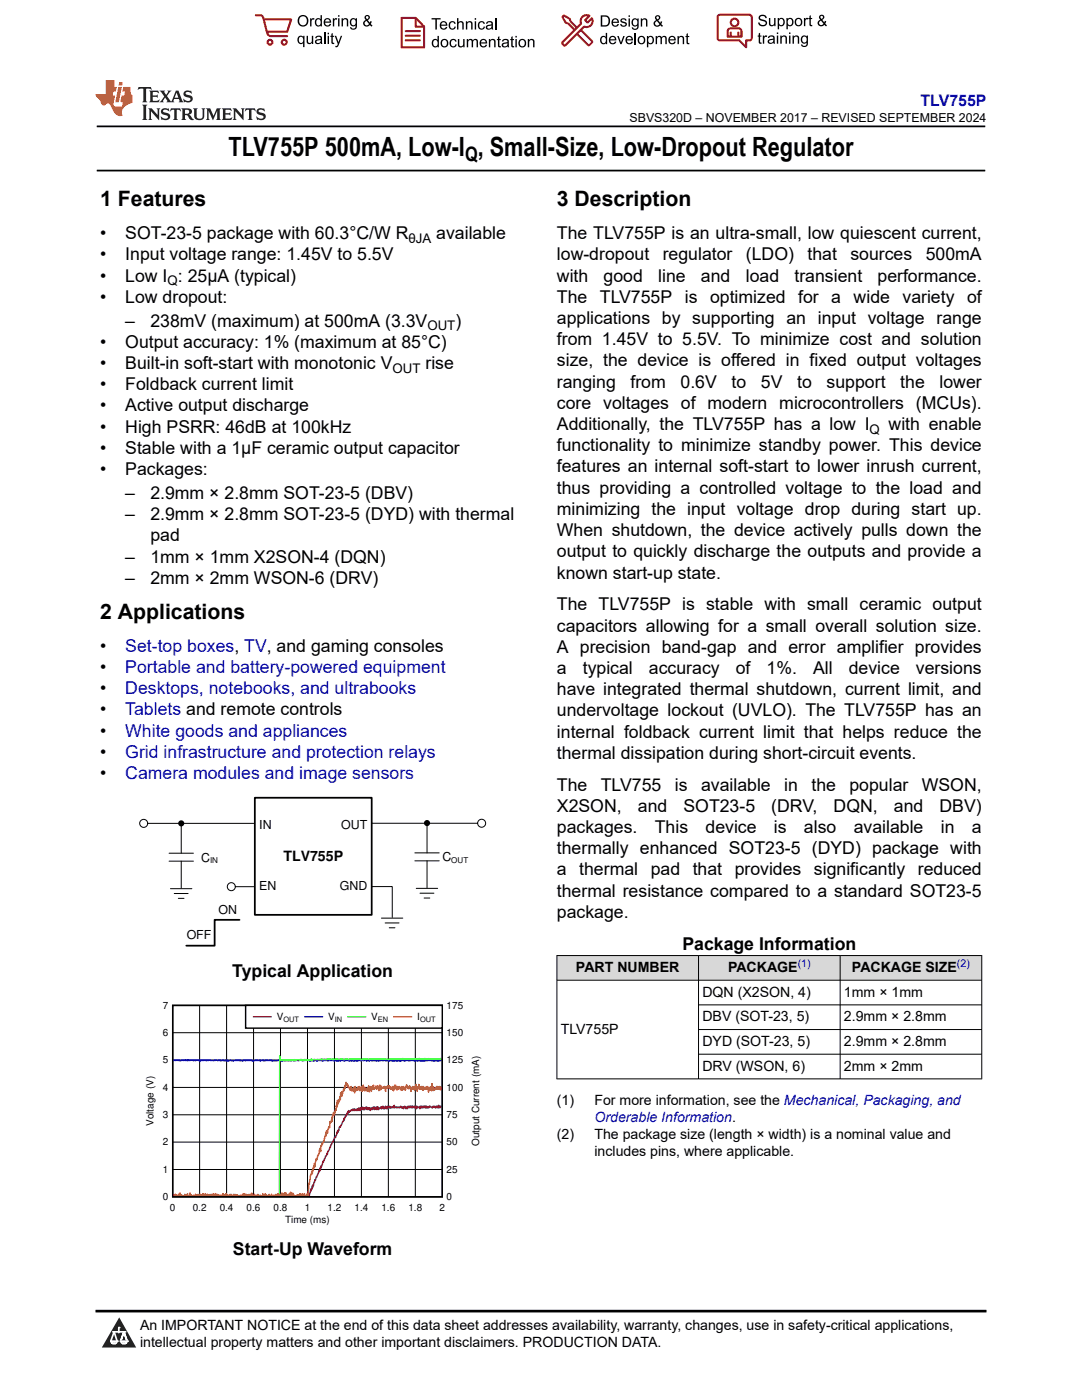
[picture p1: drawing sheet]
<svg xmlns="http://www.w3.org/2000/svg" width="216mm" height="279mm" viewBox="0 0 216 279" stroke-linecap="round" stroke-linejoin="round" font-family="sans-serif">
<path d="M19.3 25.2h177.3M19.3 34h177.3" fill="none" stroke="#000" stroke-width=".35"/>
<path d="M50.8 159.2h23.4v23.4h-23.4z" fill-rule="evenodd" fill="#fff"/>
<path d="M50.8 159.2h23.4v23.4h-23.4zM47.8 183.6h-5v5.1h-5.6" fill="none" stroke="#000" stroke-width=".35"/>
<g fill="none" stroke="#000" stroke-width=".2">
<path d="M29.5 164.3h21.1M33.7 170.3h4.9M33.7 171.9h4.9M34 177.4h4.3M34.8 178.3h2.7M35.6 179.3h1.1M36.2 164.3v6M36.2 171.9v5.3M47 177h3.6M74.1 176.9h4.2v6.2M74.1 164.3h21.2M82.8 170.2h4.8"/>
<path d="M82.8 171.8h4.8M83.1 177.3h4.2M83.8 178.3h2.8M84.6 179.2h1.2M85.2 164.3v5.9M85.2 171.8v5.4M76.1 183.2h4.3M76.9 184.2h2.7M77.7 185.2h1.1"/>
<circle cx="28.7" cy="164.3" r=".8"/>
<circle cx="46.2" cy="177" r=".8"/>
<circle cx="96.1" cy="164.3" r=".8"/>
</g>
<g fill="#000">
<circle cx="36.2" cy="164.3" r=".61"/>
<circle cx="85.2" cy="164.3" r=".61"/>
</g>
<path d="M28.8 199.8h67.3v44.7h-67.3z" fill-rule="evenodd" fill="#fff"/>
<path d="M34.5 200.6h53.8v38.3h-53.8z" fill="none" stroke="#000" stroke-width=".29"/>
<g fill="none" stroke="#000" stroke-width=".2">
<path d="M34.5 217h53.8M34.5 211.6h53.8M34.5 206.1h53.8M39.8 200.6v38.3M45.2 200.6v38.3M50.6 200.6v38.3M56 200.6v38.3M61.4 200.6v38.3M66.7 200.6v38.3M72.1 200.6v38.3M77.5 200.6v38.3M82.9 200.6v38.3"/>
<path d="M34.5 233.4h53.8M34.5 227.9h53.8M34.5 222.5h53.8"/>
</g>
<path d="M40.2 238.7v-.1l.1 .1M42.3 238.7l.1-.1v.1M45.4 238.7v-.1v.1M47.2 238.7v-.1v.1M48.6 238.7v-.1v.1M50.8 238.7l.1-.1v.1M51.6 238.7l.1-.1v.1M52 238.7v-.1v.1M54.1 238.7v-.1v.1M88.1 220.8l-.1 .1-.1-.1-.1 .3-.3-.5v.5l-.1-.3-.1 .3-.1-.3v.1l-.1-.1-.1 .3v-.2l-.1 .2-.2-.3v.1l-.3-.1-.2 .3-.4-.3-.1 .1v-.1l-.1 .3-.1-.2-.3 .2-.1-.3-.1 .3v-.3l-.1 .3-.2-.3-.1 .3-.1-.3-.2 .3-.1-.3-.1 .3v-.3l-.2 .3-.1-.3v.5l-.1-.4-.1 .2v-.2l-.4 .2v-.3l-.1 .5-.1-.5v.3l-.1-.2-.1 .2v-.3l-.1 .3-.3-.3-.1 .3v-.3l-.2 .3v-.3l-.1 .1-.1-.1-.1 .3-.1-.3-.2 .3-.1-.3-.1 .5-.1-.4h-.2v.4l-.2-.5-.1 .3-.1-.2-.1 .4-.1-.4v.2l-.1-.2-.1 .2-.1-.2v.2l-.1-.3-.2 .3-.2-.2-.2 .2-.1-.2h-.1l-.1 .2-.1-.2h-.2v.2l-.1-.5-.1 .5-.1-.3-.3 .3v-.2l-.2 .2-.1-.2-.1 .2v-.3l-.2 .3-.2-.3-.1 .5-.1-.4-.1 .4-.1-.5-.2 .5-.1-.4v.4l-.2-.4v.4l-.1-.5v.1h-.2v.4l-.1-.4-.1 .4v-.4l-.1 .2h-.3v.4l-.2-.6v.6l-.1-.6-.1 .4-.1-.4v.6l-.1-.4-.1 .2-.1-.4-.1 .6-.1-.6v.4l-.1-.4-.2 .6-.1-.4-.2 .4-.1-.2v.3l-.1-.5-.1 .4v-.4l-.1 .2-.1-.2v.4l-.1-.4-.2 .4v-.6l-.1 .4-.1-.4-.2 .6-.1-.4v.4l-.2-.4v.4l-.1-.6-.1 .6-.1-.4v.4l-.2-.4v.5l-.1-.5-.1 .5-.2-.5-.1 .5-.1-.3v.3l-.1-.3-.2 .3v-.1l-.1 .1-.1-.1-.1 .1v-.3l-.1 .3v-.1l-.1 .1-.2-.3v.3l-.1-.1v.1l-.2-.1-.4 .5-.1-.4-.1 .6-.1-.4-.1 .5-.1-.1-.2 .6-.1-.1-.2 .8-.1-.3v.5l-.3 .2-.4 1v-.1l-.2 .1-.1 .7-.1-.1-.1 .5v-.4l-.5 1.4-.1-.1-.3 1-.5 .5-.1 .6-.5 .8-.1 .6-.1-.2-.1 .5h-.1l-.8 2.1-.1-.2-.1 .6-.1-.2-.1 .7v-.4l-.6 1.6h-.1l-.2 .7v-.2l-.1 .5h-.2l-.2 1.1-.1-.4-.2 1.1-.1-.4-.1 .7-.2 .6v-.4l-.1 .5" fill="none" stroke="#7f007f" stroke-width=".29"/>
<path d="M88.1 211.6h-.7l-.1 .2-.3-.2-.4 .1-1.1-.1-1.3 .1h-.5l-.2-.2-.2 .2-.2-.1-.4 .1-.3-.1-.8 .1-.2-.1-.6 .1-.4-.2-.4 .2-.6-.1-.7 .1v.1l-.2-.2-.2 .2-.1-.2-.6 .1-.2-.1-.4 .1-.9-.1-.5 .1-1.4-.1h-.4l-.1 .1-.4-.1-.1 .1-.7-.1-.6 .1-.2-.1-.5 .1-.4-.1-.9 .1-.1-.1-.3 .1-.2-.1-1.4 .2-.5-.2v.1l-.4-.1-.4 .1-.4-.1-1.5 .1-.1-.1-.2 .2-.2-.2h-.6l-.3 .1-1.1-.1-.3 .1-.8-.1-.6 .1-.4-.1-.3 .1-.1-.2-.2 .2-.4-.1-.1 .1-.1-.2-.2 .2-.3-.1-2.3 .1-.5-.1-1.2 .1-.1-.1-.2 .1-.1-.1-1.3 .1-.1-.1-.7 .1v-.1l-.1 .1-.1-.1h-1.2v.1l-1.4-.1v.1l-.5-.1-.2 .1-1.3-.1-.6 .1-.5-.1-.5 .1v-.1l-.1 .1v-.1l-1.4 .1-.2-.1-2.6 .1-.3-.1-.3 .1-.4-.1-.2 .1-.1-.1h-.5l-.8 .1-.6-.1-.3 .1-.1-.1-.1 .1-.1-.2v.2l-.4-.2-.1 .2-.1-.2-1 .2-.2-.2-.1 .2-.2-.2-.7 .2" fill="none" stroke="#00f" stroke-width=".29"/>
<path d="M88.1 211.3l-.2-.1-.2 .2-.5-.1-.1 .1-.5-.1-.1 .2-.1-.2-.4 .1-.5-.1-.6 .1-.1-.2-.8 .2-.3-.2-.2 .2-.1-.1-.3 .1-.7-.1-.9 .1-.1-.1-.1 .1-.3-.1-.2 .1-.4-.2-.1 .2-.5 .1v-.2l-.6 .1-.3-.1-.8 .2-.1-.1h-1.6l-.1-.1-.4 .2v-.2l-.2 .2-.2-.2-.1 .1-1.2-.1-.5 .2-.6-.1-.2 .1-.3-.2-.1 .2-.2-.1v.1l-.5-.1h-.7v-.1l-.5 .2-.2-.2-.2 .1-.3-.1-.3 .2-.5-.2-.5 .2-.3-.1h-1.7l-.1 .1-.6-.1v.1l-.6-.1-.1 .1-.9-.1-.2 .1-.1-.1-1.6 .1-.2-.1-.2 .2-.8-.1v.1l-.1-.2-.2 .2-.1-.2-.3 .2h-.4v-.2l-.1 .2-.1-.1-.9 .1-.2-.1-.6 .2-.1-.2-.2 .1-.2-.1-1 .1-.7-.1-.2-.8v28" fill="none" stroke="#01ff00" stroke-width=".29"/>
<g fill="none" stroke="#ff6500" stroke-width=".29">
<path d="M88.1 217.2v.2l-.1-.4-.1 .5-.1-.7-.1 .5-.1-.5-.1 .6v-.1l-.1 .1-.1-.6-.1 .5-.1-.5v.6l-.2-.3-.2 .4-.1-.2v.2l-.1-.5-.1 .7-.2-1.4-.1 1.4-.1-.9-.2 .7-.1-.4v.4l-.1-.5-.1 1-.1-1-.1 .3-.1-.5-.1 .6v-.3l-.2 .2v-.3l-.1 .4-.1-.3-.1 .3-.1-.3v.4l-.1-.7-.1 .7-.1-.7-.1 .3v-.3l-.1 .6-.1-.3-.1 .2-.1-.3v.4l-.1-1-.1 .9-.1-.5-.2 1-.2-1.4v.9l-.1-.3-.2 .5-.1-.7-.1 .6-.1-.3v.3l-.1-.6-.1 .6-.1-.3-.1 .7-.3-1.1-.2 .6v-.5l-.1 .5-.2-.7v.4l-.1-.4-.2 .9-.2-.2v.1l-.1-.3v.3l-.1-.6-.2 .7-.1-.7-.1 .7-.1-.5-.1 .5-.2-.7-.3 .6v-.6l-.2 .7-.3-.9-.1 .7v-.7l-.3 1.1v-.9l-.2 .7v-.7l-.1 .5-.1-.2v.3l-.1-.3v.3l-.2-.6-.1 .5v-.6l-.1 .3-.2-.3-.1 .4-.1-.3-.1 .5-.1-.3v.8l-.2-1-.1 .5v-.5l-.1 .3-.3-.1-.1 .3-.2-.6-.1 .8-.1-.9-.1 .2v-.1l-.1 1-.3-1v.6l-.1-.5-.1 .6-.1-.7-.1 .4v-.1l-.3 .4-.1-.8v.7l-.1-.6-.1 .7v-.6l-.2 1-.2-1-.1 .2-.1 1-.1-1.3-.1 .7-.1-.3-.2 .7v-.4l-.1 .1-.1-.2-.1 .4-.1-.6-.1 .6v-.7l-.2 .4v-.8l-.1 .9v-.7l-.2 1v-1l-.2 .6-.2-.1v.4l-.1-.9-.1 .6-.1-.3-.1 .4v-.5l-.1 .4-.1 .1-.1-.2-.2 .4v-.9l-.1 1.3-.1-1.1-.1 .8v-.5l-.1 .2-.1-.2-.1 .4-.1-.4v.4l-.1-.9-.2 .7-.2-.5-.2 .1v-.5l-.1 .2-.4-.8-.2 1.3-.1-.3v.7l-.1-.4-.3 .9v-.4l-.1 1-.1-.7v.7l-.1-.7-.1 1.4-.1-.6-.1 1-.2-.4-.1 1-.1-.9-.2 2-.2-.3-.1 1-.1-.3-.1 .6v-.6l-.2 1.1-.1-.3v1l-.1-.5-.3 .8v-.3l-.1 1.3-.1-.3-.4 1.4-.1-.6-.1 .9v-.6l-.1 .9v-.3l-.4 1.4v-.3l-.2 .7-.1-.1-.1 .5-.1-.1-.1 1.2-.1-.7-.1 .7v-.4l-.1 .9-.2 .4-.1-.2-.2 1-.1-.3v.2l-.3 1.5v-.7l-.4 1.5v-.2l-.1 .8v-.6l-.4 .9-.2 1.8-.1-.3-.2 2.6-.1-.5-.2 .5M34.6 238.6l.1-.2v.2h.2l.1-.2 .2 .3M35.3 238.7h.1M35.4 238.7h.1M35.5 238.7v-.2l.1 .2M35.6 238.7v-.3l.1 .3M35.9 238.7l.1-.6v.5l.1-.1 .1 .1 .1-.1v.2M36.4 238.7h.1M36.7 238.7l.2-.3v.3M37 238.7h.1M37.2 238.7l.1-.2v.2M37.4 238.7v-.5l.1 .5"/>
<path d="M37.5 238.7h.1M37.8 238.7l.1-.6v.6l.2-.2 .3 .2M38.4 238.7h.1M38.5 238.7h.1M38.6 238.7l.1-.2v.2M38.7 238.7h.1M38.9 238.7l.1-.3 .2 .3M39.3 238.7l.1-.2v.2M39.5 238.7v-.3v.3M39.6 238.7v-.2l.1 .2M39.8 238.7v-.3v.3M39.9 238.7h.1"/>
<path d="M40 238.7l.1-.3v.3M40.1 238.7l.1-.2v.2M40.3 238.7l.2-.5 .2 .5M40.7 238.7l.1-.3v.3M40.9 238.7l.1-.5 .1 .5M41.1 238.7v-.2l.1 .2M41.3 238.7v-.3l.1 .3 .1-.3 .1 .3M41.6 238.7l.1-.2v.2M41.8 238.7l.1-.3 .1 .3M42.1 238.7l.2-.3v.3M42.4 238.7l.2-.5v.4l.1-.2 .1 .3 .3-.5v.5M43.4 238.7v-.3l.1 .3"/>
<path d="M43.6 238.7v-.2v.2M43.9 238.7v-.2v.2M43.9 238.7l.2-.2 .1 .2M44.3 238.7l.2-.5 .3 .5M44.8 238.7v-.2l.1 .2M44.9 238.7l.1-.3v.3l.1-.5 .2 .5M45.3 238.7h.1M45.5 238.7v-.2l.1 .2M45.7 238.7l.1-.2 .1 .1v-.2l.1 .2 .1-.2 .1 .3M46.3 238.7h.1M46.5 238.7l.1-.3 .1 .2 .2-.2v.3l.2-.2v.2M47.2 238.7l.1-.2v.1l.1-.1 .1 .2"/>
<path d="M47.7 238.7h.2M47.9 238.7l.1-.2 .1 .2M48.2 238.7l.1-.2 .2 .2M48.5 238.7l.1-.5v.5M48.7 238.7v-.5v.5M48.9 238.7v-.3l.1 .2 .1-.2 .1 .2 .2-.1v.2M49.5 238.7v-.2l.1 .2M49.6 238.7l.1-.3 .1 .3M49.8 238.7h.1M49.9 238.7l.1-.3v.3M50.1 238.7l.1-.6 .1 .6M50.4 238.7v-.2l.2 .2"/>
<path d="M50.6 238.7h.1M50.8 238.7v-.3v.3M50.9 238.7h.1M51.2 238.7l.1-.2v.2M51.4 238.7l.1-.3v.3M51.6 238.7h.2M51.9 238.7v-.2l.1 .2M52.1 238.7h.1M52.3 238.7h.1M52.4 238.7v-.5l.1 .5M52.7 238.7h.1M52.9 238.7v-.5l.2 .5"/>
<path d="M53.2 238.7v-.2v.2M53.4 238.7h.1M53.6 238.7h.1M53.7 238.7v-.3l.1 .3M53.9 238.7v-.2l.1 .2M54.1 238.7l.1-.3v.3M54.3 238.7h.1M54.5 238.7v-.2l.1 .2M54.6 238.7l.1-.2v.2M54.9 238.7h.1M55 238.7l.1-.3v.3M55.3 238.7h.1"/>
<path d="M55.5 238.7v-.5l.1 .5M55.7 238.7l.1-.3 .1 .1v-.1l.1 .2 .1-.2 .1 .1v-.4l.1 .5 .1-.4 .1 .4 .3-.5 .1 .5 .1-.5v.6M57.1 238.7v-.6l.1 .6M57.3 238.7h.1M57.4 238.7l.1-.3 .1 .3M57.7 238.7l.2-.6 .1 .6v-.8l.2 .8M58.4 238.7v-.6l.1 .6M58.5 238.7l.1-.3v.2l.2 .1M58.9 238.7h.1M59.1 238.7h.1M59.2 238.7l.1-.2 .1 .1v-.1v.2M59.5 238.7v-.2l.1 .2"/>
<path d="M59.6 238.7l.1-.2 .1 .1v-.4l.1 .5M60 238.7l.3-.5 .1 .5M60.6 238.7l.1-.5 .2 .5M61 238.7h.1"/>
</g>
<path d="M49 200.6h39.2v4.6h-39.2z" fill-rule="evenodd" fill="#fff"/>
<path d="M49 200.6h39.3v4.6h-39.3z" fill="none" stroke="#000" stroke-width=".29"/>
<path d="M50.6 202.9h3.5" fill="none" stroke="#7f007f" stroke-width=".29"/>
<path d="M60.8 202.9h3.5" fill="none" stroke="#00f" stroke-width=".29"/>
<path d="M69.4 202.9h3.5" fill="none" stroke="#01ff00" stroke-width=".29"/>
<path d="M78.6 202.9h3.5" fill="none" stroke="#ff6500" stroke-width=".29"/>
<g fill="#d8d8d8">
<path d="M111.1 190.7h84.8v4.9h-84.8z" fill-rule="evenodd"/>
<path d="M111.2 190.8h28.1v4.8h-28.1z" fill-rule="evenodd"/>
<path d="M139.4 190.8h28.2v4.8h-28.2z" fill-rule="evenodd"/>
<path d="M167.7 190.8h28.1v4.8h-28.1z" fill-rule="evenodd"/>
</g>
<path d="M111.1 190.7h84.9M111.1 195.6h84.9M111.1 190.6v24.8M139.4 190.6v24.8M167.6 190.6v24.8M195.9 190.6v24.8M111.1 215.3h84.9M139.4 200.5h56.6M139.4 205.5h56.6M139.4 210.4h56.6" fill="none" stroke="#000" stroke-width=".2"/>
<path d="M0 0h215.9v23.8h-215.9z" fill-rule="evenodd" fill="#fff"/>
<path d="M27.7 17.4l-.2 .6 .5-.3h.6v.2v2.1l-.2 .4h1l-.2-.4v-2.1v-.2h.5l.5 .3-.1-.6zM29.8 18.1l.2 .4v1.5l-.2 .4h1.9l.1-.6a1.08 1.08 0 0 1-1.3 .2v-.7h.6l.4 .2v-.6l-.4 .2h-.6v-.6l.2-.1a1 1 0 0 1 1 .2l-.1-.5zM31.8 18.1l1 1.1-1 1.2h.9l-.2-.2 .4-.7 .5 .7-.2 .2h1.6l-.2-.2 .1-.4h1l.1 .4-.1 .2h.9l-.2-.3-.8-2h-.5l-1 2.2-.8-1.1 .9-1.1h-.8l.2 .2-.5 .7-.3-.7 .1-.2zM35.2 18.5l.4 1h-.8zM36.8 18.2a.65 .65 0 0 0-.2 .8 .65 .65 0 0 0 .6 .4l.7 .2 .1 .2a.79 .79 0 0 1-.7 .4 .79 .79 0 0 1-.7-.5l.1 .7 .2-.1a.93 .93 0 0 0 1.1 .1 .93 .93 0 0 0 .4-1 1.46 1.46 0 0 0-1.2-.6l-.1-.3a1.09 1.09 0 0 1 1.2 .2l-.2-.6-.1 .1-.6-.2zM28.4 20.9l.2 .4v2.3l-.2 .3h1l-.2-.3v-2.3l.2-.4zM29.6 21.6l.2 .4v1.6l-.2 .3h.8l-.3-.3v-1.4l1.7 1.8v-2l.2-.4h-.8l.2 .2 .1 1.1-1.2-1.3zM32.3 21.8a.65 .65 0 0 0-.2 .7 .65 .65 0 0 0 .7 .4l.6 .2 .1 .2a.79 .79 0 0 1-.7 .4 .79 .79 0 0 1-.7-.5l.1 .7 .2-.1a.93 .93 0 0 0 1.1 .1 .93 .93 0 0 0 .4-.9 1.46 1.46 0 0 0-1.2-.6l-.1-.4a1.09 1.09 0 0 1 1.2 .2l-.2-.6-.1 .1-.6-.1zM34.1 21.6l-.1 .7a.63 .63 0 0 1 .7-.4l.1 1.7-.3 .3h1l-.2-.3v-1.7a.66 .66 0 0 1 .8 .4l-.1-.7zM36.2 21.6l.2 .4v1.6l-.2 .3h.9l-.2-.2v-.7h.5l.1 .2a.79 .79 0 0 0 1.2 .6l-1-.9a.61 .61 0 0 0 .6-.6 .61 .61 0 0 0-.5-.6zM36.9 21.9h.2a.47 .47 0 0 1 .5 .1 .47 .47 0 0 1 .1 .5l-.2 .2h-.6zM38.5 21.6l.2 .2a2.27 2.27 0 0 0 .4 2 1.04 1.04 0 0 0 1.7-.7v-1.3l.2-.2h-.8l.2 .4v1.1a.6 .6 0 0 1-.6 .6 .6 .6 0 0 1-.6-.6v-1.1l.3-.4zM41.1 21.6l.2 .4v1.6l-.2 .3h.7l-.2-.3v-1.5l.9 1.9 .8-1.9v1.5l-.2 .3h1l-.3-.3v-1.6l.3-.4h-.8l-.7 1.5-.7-1.5zM44.3 21.6l.2 .4v1.6l-.2 .3h1.9l.1-.5a1.09 1.09 0 0 1-1.3 .1v-.6h.6l.4 .1v-.6l-.4 .2h-.6v-.6l.2-.1a1.01 1.01 0 0 1 1 .3l-.1-.6zM46.4 21.6l.3 .4v1.6l-.3 .3h.8l-.2-.3v-1.4l1.6 1.8v-2l.2-.4h-.7l.2 .2v1.1l-1.2-1.3zM49 21.6l-.1 .7a.63 .63 0 0 1 .8-.4v1.7l-.3 .3h1l-.2-.3v-1.7a.66 .66 0 0 1 .8 .4l-.1-.7zM51.4 21.8a.65 .65 0 0 0-.2 .7 .65 .65 0 0 0 .6 .4l.6 .2 .2 .2a.79 .79 0 0 1-.8 .4 .79 .79 0 0 1-.6-.5l.1 .7 .2-.1a.93 .93 0 0 0 1 .1 .93 .93 0 0 0 .5-.9 1.46 1.46 0 0 0-1.3-.6l-.1-.4a1.09 1.09 0 0 1 1.3 .2l-.2-.6-.2 .1-.5-.1z" fill="#231f20"/>
<path d="M21.1 16v2.8h-2.1l.1 .3 .9 1a.95 .95 0 0 0 .9 .9 .59 .59 0 0 1 .6-.4 .59 .59 0 0 1 .5 .4l.4 .8a1.59 1.59 0 0 0 2.1 1.3 1.61 1.61 0 0 1 1-2.2l1-.4-.1-1.5a1.59 1.59 0 0 1-.4-1.6h-1.4l-.2 .9h.5l-.1 .8h-.5l-.2 1v.2l.4 .1-.2 .9h-.6a.73 .73 0 0 1-1.1-.7l.3-1.5h-.5l.2-.8h.5l.2-.9h-.5v-1.4zM23.6 17.4l-.6 3h.7l.6-3zM23.8 16.4l-.1 .7h.7l.1-.7z" fill="#ed1c24"/>
<g fill="#000">
<path d="M59.4 4.2a1.12 1.12 0 0 1 2.2 0 1.12 1.12 0 0 1-2.2 0zM59.9 3.5a.89 .89 0 0 0-.1 1.1 .89 .89 0 0 0 1.1 .4 .88 .88 0 0 0 .3-1.3 .88 .88 0 0 0-1.3-.2z" fill-rule="evenodd"/>
<path d="M59.5 7.3l.5-.2 .5 .3v-.3h.3v2.3h-.3v-.8a.74 .74 0 0 1-1 0 .74 .74 0 0 1-.1-1zM59.8 7.5a.57 .57 0 0 0-.2 .7 .57 .57 0 0 0 .8 .2 .57 .57 0 0 0 .1-.7 .57 .57 0 0 0-.7-.2z" fill-rule="evenodd"/>
<path d="M61.9 3.6h.2v.3l.2-.2 .3-.1 .2 .1-.1 .3a.36 .36 0 0 0-.5 0 .36 .36 0 0 0 0 .4v.9h-.3z" fill-rule="evenodd"/>
<path d="M61.2 7.1h.3v.9a.41 .41 0 0 0 .4 .6 .41 .41 0 0 0 .3-.6v-.9h.3v1.7h-.2v-.3a.58 .58 0 0 1-.7 .3 .58 .58 0 0 1-.4-.6z" fill-rule="evenodd"/>
<path d="M63 3.8l.5-.2 .5 .2v-.8h.2v2.3h-.2v-.2a.75 .75 0 0 1-1-.1 .75 .75 0 0 1-.1-1zM63.2 4a.57 .57 0 0 0-.1 .7 .57 .57 0 0 0 .8 .2 .57 .57 0 0 0 .1-.7 .57 .57 0 0 0-.8-.2z" fill-rule="evenodd"/>
<path d="M63 7.3a.74 .74 0 0 1 1-.1 .74 .74 0 0 1 .3 .9v.7h-.3v-.2a.57 .57 0 0 1-.8 .2 .57 .57 0 0 1-.2-.8l1-.3a.41 .41 0 0 0-.4-.4 .41 .41 0 0 0-.4 .4l-.3-.1zM63.2 8.2a.35 .35 0 0 0 .2 .5 .35 .35 0 0 0 .5-.3l.1-.4z" fill-rule="evenodd"/>
<path d="M65.4 6.5h.3v.3h-.3zM65.4 7.1h.3v1.7h-.3z" fill-rule="evenodd"/>
<path d="M64.8 3.8a.76 .76 0 0 1 .9-.1 .76 .76 0 0 1 .4 .8h-1.2a.47 .47 0 0 0 .3 .6 .47 .47 0 0 0 .6-.4l.3 .1a.82 .82 0 0 1-1.3 .3 .82 .82 0 0 1 0-1.3zM65 4l-.1 .3h.9l-.3-.4z" fill-rule="evenodd"/>
<path d="M66.4 3.6h.3v.3l.1-.2 .4-.1 .1 .1-.1 .3a.36 .36 0 0 0-.4 0 .36 .36 0 0 0-.1 .4v.9h-.3z" fill-rule="evenodd"/>
<path d="M66.1 6.7l.3-.1v.5h.3v.3h-.3v.9l.1 .2h.2v.3a.41 .41 0 0 1-.4-.1 .41 .41 0 0 1-.2-.4v-.9h-.2v-.3h.2z" fill-rule="evenodd"/>
<path d="M66.8 7.1h.3l.4 1.4 .5-1.4h.3l-.6 1.7a.57 .57 0 0 1-.8 .6v-.3a.37 .37 0 0 0 .5-.3z" fill-rule="evenodd"/>
<path d="M67.5 3h.2v.3h-.2zM67.5 3.6h.2v1.7h-.2z" fill-rule="evenodd"/>
<path d="M68.2 3.6h.2v.3a.58 .58 0 0 1 .7-.3 .58 .58 0 0 1 .4 .7v1h-.3v-1a.4 .4 0 0 0-.4-.5 .4 .4 0 0 0-.4 .6v.9h-.2z" fill-rule="evenodd"/>
<path d="M70 3.8l.5-.2 .5 .2v-.2h.2v1.5a.71 .71 0 0 1-.5 .8 .71 .71 0 0 1-.8-.5h.2a.46 .46 0 0 0 .6 .3 .46 .46 0 0 0 .3-.6 .78 .78 0 0 1-1.1-.2 .78 .78 0 0 1 .1-1.1zM70.2 4a.53 .53 0 0 0-.1 .8 .53 .53 0 0 0 .8 0 .54 .54 0 0 0 0-.7 .54 .54 0 0 0-.7-.1z" fill-rule="evenodd"/>
<path d="M72.9 3.1a.53 .53 0 0 1 .8 .1 .53 .53 0 0 1-.3 .8l.4 .5 .1-.3 .3 .1-.2 .5 .3 .3-.2 .2-.3-.3a.71 .71 0 0 1-1.2 .1 .71 .71 0 0 1 .4-1.1l-.3-.5zM73 3.5a.3 .3 0 0 0 .6 0 .3 .3 0 0 0-.6 0zM72.9 4.3a.45 .45 0 0 0 0 .7 .45 .45 0 0 0 .7-.2l-.5-.6z" fill-rule="evenodd"/>
<path d="M86.1 3.6h1.8v.3h-.7v2h-.3v-2h-.8z" fill-rule="evenodd"/>
<path d="M86.3 8l.5-.2 .5 .2v-.8h.3v2.2h-.3v-.2a.76 .76 0 0 1-1 0 .76 .76 0 0 1-.1-1zM86.6 8.1a.58 .58 0 0 0-.2 .8 .58 .58 0 0 0 .8 .2 .58 .58 0 0 0 .1-.8 .58 .58 0 0 0-.7-.2z" fill-rule="evenodd"/>
<path d="M88.2 7.9a.81 .81 0 0 1 1.1 .2 .81 .81 0 0 1-.2 1.1 .81 .81 0 0 1-1.1-.1l-.1-.8zM88.3 8.1a.57 .57 0 0 0 0 .9 .57 .57 0 0 0 .8 0 .57 .57 0 0 0 0-.8 .57 .57 0 0 0-.8-.1z" fill-rule="evenodd"/>
<path d="M88 4.4a.77 .77 0 0 1 .9-.1 .77 .77 0 0 1 .4 .8h-1.3a.48 .48 0 0 0 .4 .6 .48 .48 0 0 0 .6-.3h.3a.83 .83 0 0 1-1.3 .4 .83 .83 0 0 1 0-1.4zM88.2 4.6l-.2 .3h1l-.3-.4z" fill-rule="evenodd"/>
<path d="M89.7 4.4a.7 .7 0 0 1 1.2 .3l-.2 .1a.45 .45 0 0 0-.6-.3 .45 .45 0 0 0-.3 .6 .45 .45 0 0 0 .3 .6 .45 .45 0 0 0 .6-.4h.3a.76 .76 0 0 1-1.1 .6 .76 .76 0 0 1-.3-1.1z" fill-rule="evenodd"/>
<path d="M89.9 8a.7 .7 0 0 1 1.2 .3h-.3a.45 .45 0 0 0-.5-.3 .45 .45 0 0 0-.3 .6 .45 .45 0 0 0 .3 .6 .45 .45 0 0 0 .6-.4l.2 .1a.76 .76 0 0 1-1 .5 .76 .76 0 0 1-.4-1.1z" fill-rule="evenodd"/>
<path d="M91.2 3.6h.3v.8a.59 .59 0 0 1 .7-.2 .59 .59 0 0 1 .3 .7v1h-.2v-1a.4 .4 0 0 0-.5-.4 .4 .4 0 0 0-.3 .5v.9h-.3z" fill-rule="evenodd"/>
<path d="M91.4 7.8h.2v.9a.41 .41 0 0 0 .5 .5 .41 .41 0 0 0 .3-.5v-.9h.3v1.6h-.3v-.2a.58 .58 0 0 1-.7 .3 .58 .58 0 0 1-.3-.7z" fill-rule="evenodd"/>
<path d="M93 4.2h.2v.3a.59 .59 0 0 1 .7-.3 .59 .59 0 0 1 .4 .7v1h-.3v-1a.41 .41 0 0 0-.4-.5 .41 .41 0 0 0-.4 .6v.9h-.2z" fill-rule="evenodd"/>
<path d="M93.1 7.8h.3v.2a.56 .56 0 0 1 1 0 .54 .54 0 0 1 .6-.2 .54 .54 0 0 1 .4 .5v1.1h-.3v-1a.34 .34 0 0 0-.3-.4 .34 .34 0 0 0-.4 .3v1.1h-.3v-1a.38 .38 0 0 0-.5-.4 .38 .38 0 0 0-.2 .6v.8h-.3z" fill-rule="evenodd"/>
<path d="M94.7 3.6h.3v.3h-.3zM94.7 4.2h.3v1.7h-.3z" fill-rule="evenodd"/>
<path d="M95.5 4.4a.7 .7 0 0 1 1.3 .3l-.3 .1a.45 .45 0 0 0-.6-.3 .45 .45 0 0 0-.3 .6 .45 .45 0 0 0 .3 .6 .45 .45 0 0 0 .6-.4h.3a.76 .76 0 0 1-1.1 .6 .76 .76 0 0 1-.3-1.1z" fill-rule="evenodd"/>
<path d="M95.9 8a.77 .77 0 0 1 .9-.2 .77 .77 0 0 1 .4 .9h-1.2a.48 .48 0 0 0 .3 .5 .48 .48 0 0 0 .6-.3h.3a.83 .83 0 0 1-1.3 .4 .83 .83 0 0 1 0-1.3zM96.1 8.1l-.1 .4h.9l-.2-.5z" fill-rule="evenodd"/>
<path d="M97.5 7.8h.3v.2a.59 .59 0 0 1 .7-.2 .59 .59 0 0 1 .4 .6v1h-.3v-1a.41 .41 0 0 0-.5-.4 .41 .41 0 0 0-.3 .5v.9h-.3z" fill-rule="evenodd"/>
<path d="M97.1 4.4a.74 .74 0 0 1 1-.1 .74 .74 0 0 1 .3 .9v.7h-.3v-.2a.59 .59 0 0 1-.8 .2 .59 .59 0 0 1-.3-.8l1.1-.3a.42 .42 0 0 0-.4-.4 .42 .42 0 0 0-.5 .4l-.2-.1zM97.3 5.3a.36 .36 0 0 0 .2 .5 .36 .36 0 0 0 .5-.2l.1-.5z" fill-rule="evenodd"/>
<path d="M99.4 7.4l.2-.2v.6h.3v.2h-.3v1l.1 .2h.2l.1 .2a.41 .41 0 0 1-.5 0 .41 .41 0 0 1-.1-.4v-1h-.2v-.2h.2z" fill-rule="evenodd"/>
<path d="M100.3 8a.74 .74 0 0 1 .9-.2 .74 .74 0 0 1 .3 .9l.1 .7h-.3v-.2a.59 .59 0 0 1-.8 .3 .59 .59 0 0 1-.3-.8l1-.3a.42 .42 0 0 0-.3-.4 .42 .42 0 0 0-.5 .3h-.3zM100.5 8.8a.36 .36 0 0 0 .1 .5 .36 .36 0 0 0 .5-.2l.2-.5z" fill-rule="evenodd"/>
<path d="M102 7.4l.3-.2v.6h.3v.2h-.3v1l.1 .2h.2v.2a.41 .41 0 0 1-.5 0 .41 .41 0 0 1-.1-.4v-1h-.2v-.2h.2z" fill-rule="evenodd"/>
<path d="M102.8 7.2h.3v.3h-.3zM102.8 7.8h.3v1.6h-.3z" fill-rule="evenodd"/>
<path d="M103.7 7.9a.81 .81 0 0 1 1.1 .2 .81 .81 0 0 1-.1 1.1 .81 .81 0 0 1-1.2-.1v-.8zM103.9 8.1a.57 .57 0 0 0-.1 .9 .57 .57 0 0 0 .8 0 .57 .57 0 0 0 0-.8 .57 .57 0 0 0-.7-.1z" fill-rule="evenodd"/>
<path d="M105.3 7.8h.3v.2a.59 .59 0 0 1 .7-.2 .59 .59 0 0 1 .4 .6v1h-.3v-1a.41 .41 0 0 0-.5-.4 .41 .41 0 0 0-.3 .5v.9h-.3z" fill-rule="evenodd"/>
<path d="M119.9 3.1h.7a1.12 1.12 0 0 1 1.1 1.1 1.12 1.12 0 0 1-1 1.1h-.8zM120.2 3.3v1.7h.4a.86 .86 0 0 0 .8-.8 .86 .86 0 0 0-.8-.9z" fill-rule="evenodd"/>
<path d="M119.9 7.4l.5-.3 .5 .3v-.8h.2v2.2h-.2v-.2a.75 .75 0 0 1-1 0 .75 .75 0 0 1-.1-1zM120.1 7.5a.57 .57 0 0 0-.1 .8 .57 .57 0 0 0 .8 .2 .57 .57 0 0 0 .1-.8 .57 .57 0 0 0-.8-.2z" fill-rule="evenodd"/>
<path d="M121.7 7.4a.76 .76 0 0 1 .9-.2 .76 .76 0 0 1 .4 .9h-1.2a.47 .47 0 0 0 .3 .5 .47 .47 0 0 0 .6-.3h.3a.82 .82 0 0 1-1.3 .4 .82 .82 0 0 1 0-1.3zM121.9 7.5l-.1 .3h.9l-.3-.4z" fill-rule="evenodd"/>
<path d="M122.2 3.9a.76 .76 0 0 1 .9-.2 .76 .76 0 0 1 .4 .9h-1.2a.47 .47 0 0 0 .4 .5 .47 .47 0 0 0 .5-.3h.3a.82 .82 0 0 1-1.3 .4 .82 .82 0 0 1 0-1.3zM122.5 4l-.2 .3h.9l-.2-.4z" fill-rule="evenodd"/>
<path d="M123.9 3.8a.71 .71 0 0 1 1.1 .3h-.2a.32 .32 0 0 0-.4-.3 .32 .32 0 0 0-.3 .4h.1a.75 .75 0 0 1 .9 .8 .72 .72 0 0 1-.7 .3 .72 .72 0 0 1-.7-.5h.3a.36 .36 0 0 0 .4 .4 .36 .36 0 0 0 .3-.5 .8 .8 0 0 1-.9-.7z" fill-rule="evenodd"/>
<path d="M123.2 7.2h.3l.4 1.3 .5-1.3h.3l-.7 1.6h-.2z" fill-rule="evenodd"/>
<path d="M125.4 3.1h.3v.3h-.3zM125.4 3.7h.3v1.6h-.3z" fill-rule="evenodd"/>
<path d="M125 7.4a.76 .76 0 0 1 .9-.2 .76 .76 0 0 1 .4 .9h-1.2a.47 .47 0 0 0 .3 .5 .47 .47 0 0 0 .6-.3h.3a.82 .82 0 0 1-1.3 .4 .82 .82 0 0 1 0-1.3zM125.2 7.5l-.1 .3h.9l-.2-.4z" fill-rule="evenodd"/>
<path d="M126.2 3.9l.5-.3 .5 .3v-.2h.2v1.4a.71 .71 0 0 1-.5 .8 .71 .71 0 0 1-.8-.5l.2 .1a.46 .46 0 0 0 .6 .2 .46 .46 0 0 0 .3-.6 .78 .78 0 0 1-1.1-.1 .78 .78 0 0 1 .1-1.1zM126.4 4a.53 .53 0 0 0-.1 .8 .53 .53 0 0 0 .8 0 .54 .54 0 0 0 0-.7 .54 .54 0 0 0-.7-.1z" fill-rule="evenodd"/>
<path d="M127.5 7.3a.8 .8 0 0 1 1.1 .2 .8 .8 0 0 1-.1 1.1 .8 .8 0 0 1-1.2-.1v-.8zM127.7 7.5a.56 .56 0 0 0-.1 .9 .56 .56 0 0 0 .8-.1 .56 .56 0 0 0 0-.7 .56 .56 0 0 0-.7-.1z" fill-rule="evenodd"/>
<path d="M127.9 3.7h.2v.2a.58 .58 0 0 1 .7-.2 .58 .58 0 0 1 .4 .6v1h-.3v-1a.4 .4 0 0 0-.4-.4 .4 .4 0 0 0-.4 .5v.9h-.2z" fill-rule="evenodd"/>
<path d="M129.1 7.2h.2v.2a.72 .72 0 0 1 1-.1 .72 .72 0 0 1 .2 1 .64 .64 0 0 1-.5 .5 .64 .64 0 0 1-.6-.2v.8h-.3zM129.5 7.5a.56 .56 0 0 0-.2 .8 .56 .56 0 0 0 .8 .2 .56 .56 0 0 0 .1-.8 .56 .56 0 0 0-.7-.2z" fill-rule="evenodd"/>
<path d="M130.8 7.2h.3v.2a.55 .55 0 0 1 .9 0 .53 .53 0 0 1 .6-.3 .53 .53 0 0 1 .4 .6v1.1h-.2v-1a.34 .34 0 0 0-.3-.4 .34 .34 0 0 0-.4 .3v1.1h-.3v-1a.37 .37 0 0 0-.5-.4 .37 .37 0 0 0-.2 .6v.8h-.3z" fill-rule="evenodd"/>
<path d="M130.8 3.2a.53 .53 0 0 1 .9 .1 .53 .53 0 0 1-.4 .8l.4 .5 .2-.4 .2 .1-.2 .5 .4 .3-.2 .3-.3-.4a.71 .71 0 0 1-1.2 .1 .71 .71 0 0 1 .3-1.1l-.2-.5zM130.9 3.6a.3 .3 0 0 0 .6 0 .3 .3 0 0 0-.6 0zM130.9 4.3a.45 .45 0 0 0 0 .7 .45 .45 0 0 0 .7-.2l-.5-.6z" fill-rule="evenodd"/>
<path d="M133.6 7.4a.76 .76 0 0 1 .9-.2 .76 .76 0 0 1 .3 .9h-1.2a.47 .47 0 0 0 .4 .5 .47 .47 0 0 0 .6-.3h.2a.82 .82 0 0 1-1.2 .4 .82 .82 0 0 1 0-1.3zM133.8 7.5l-.2 .3h1l-.3-.4z" fill-rule="evenodd"/>
<path d="M135.2 7.2h.2v.2a.58 .58 0 0 1 .7-.2 .58 .58 0 0 1 .4 .6v1h-.3v-1a.4 .4 0 0 0-.4-.4 .4 .4 0 0 0-.3 .5v.9h-.3z" fill-rule="evenodd"/>
<path d="M137 6.8l.3-.2v.6h.2v.2h-.2v1v.2h.2l.1 .2a.41 .41 0 0 1-.5 0 .41 .41 0 0 1-.1-.5v-.9h-.2v-.2h.2z" fill-rule="evenodd"/>
<path d="M151.6 3.1a.88 .88 0 0 1 1.4 .5h-.3a.49 .49 0 0 0-.5-.5 .49 .49 0 0 0-.5 .6l.1 .1a1.06 1.06 0 0 1 1.2 1 .95 .95 0 0 1-.9 .4 .95 .95 0 0 1-.8-.7h.3a.58 .58 0 0 0 .6 .5 .58 .58 0 0 0 .5-.6l-.2-.1a.95 .95 0 0 1-1.1-.9z" fill-rule="evenodd"/>
<path d="M151.4 6.7l.3-.2v.6h.2v.2h-.2v1v.2h.2l.1 .2a.41 .41 0 0 1-.5 0 .41 .41 0 0 1-.1-.5v-.9h-.2v-.2h.2z" fill-rule="evenodd"/>
<path d="M152.2 7.1h.3v.2l.1-.2h.4h.1l-.1 .3a.36 .36 0 0 0-.4 0 .36 .36 0 0 0-.1 .5v.8h-.3z" fill-rule="evenodd"/>
<path d="M153.3 7.3a.74 .74 0 0 1 1-.2 .74 .74 0 0 1 .3 .9l.1 .7h-.3l-.1-.2a.57 .57 0 0 1-.8 .3 .57 .57 0 0 1-.1-.9l.9-.2a.41 .41 0 0 0-.4-.4 .41 .41 0 0 0-.4 .3h-.3zM153.5 8.1a.35 .35 0 0 0 .2 .5 .35 .35 0 0 0 .5-.2l.1-.5z" fill-rule="evenodd"/>
<path d="M153.4 3.6h.3v.9a.41 .41 0 0 0 .4 .5 .41 .41 0 0 0 .4-.5v-.9h.2v1.6h-.2v-.2a.58 .58 0 0 1-.7 .2 .58 .58 0 0 1-.4-.6z" fill-rule="evenodd"/>
<path d="M155 6.5h.3v.3h-.3zM155 7.1h.3v1.6h-.3z" fill-rule="evenodd"/>
<path d="M155.2 3.6h.2v.2a.72 .72 0 0 1 1-.1 .72 .72 0 0 1 .2 1 .64 .64 0 0 1-.5 .5 .64 .64 0 0 1-.6-.2v.8h-.3zM155.6 3.9a.56 .56 0 0 0-.2 .8 .56 .56 0 0 0 .8 .2 .56 .56 0 0 0 .1-.8 .56 .56 0 0 0-.7-.2z" fill-rule="evenodd"/>
<path d="M155.7 7.1h.3v.2a.58 .58 0 0 1 .7-.2 .58 .58 0 0 1 .3 .6v1h-.3v-1a.4 .4 0 0 0-.4-.4 .4 .4 0 0 0-.3 .5v.9h-.3z" fill-rule="evenodd"/>
<path d="M156.9 3.6h.3v.2a.72 .72 0 0 1 .9-.1 .72 .72 0 0 1 .2 1 .64 .64 0 0 1-.4 .5 .64 .64 0 0 1-.7-.2v.8h-.3zM157.3 3.9a.56 .56 0 0 0-.1 .8 .56 .56 0 0 0 .7 .2 .56 .56 0 0 0 .2-.8 .56 .56 0 0 0-.8-.2z" fill-rule="evenodd"/>
<path d="M157.4 6.5h.3v.3h-.3zM157.4 7.1h.3v1.6h-.3z" fill-rule="evenodd"/>
<path d="M158.1 7.1h.3v.2a.58 .58 0 0 1 .7-.2 .58 .58 0 0 1 .4 .6v1h-.3v-1a.4 .4 0 0 0-.5-.4 .4 .4 0 0 0-.3 .5v.9h-.3z" fill-rule="evenodd"/>
<path d="M158.8 3.7a.8 .8 0 0 1 1.1 .2 .8 .8 0 0 1-.1 1.1 .8 .8 0 0 1-1.1-.1l-.1-.8zM159 3.9a.56 .56 0 0 0-.1 .9 .56 .56 0 0 0 .9 0 .56 .56 0 0 0-.1-.8 .56 .56 0 0 0-.7-.1z" fill-rule="evenodd"/>
<path d="M160 7.3l.5-.2 .5 .2v-.2h.2v1.4a.71 .71 0 0 1-.5 .9 .71 .71 0 0 1-.9-.5h.3a.46 .46 0 0 0 .6 .2 .46 .46 0 0 0 .2-.6 .78 .78 0 0 1-1-.1 .78 .78 0 0 1 .1-1.1zM160.2 7.4a.53 .53 0 0 0-.1 .8 .53 .53 0 0 0 .8 0 .54 .54 0 0 0 0-.7 .54 .54 0 0 0-.7-.1z" fill-rule="evenodd"/>
<path d="M160.4 3.6h.3v.2l.1-.2h.4h.1l-.1 .3a.36 .36 0 0 0-.4 0 .36 .36 0 0 0-.1 .5v.8h-.3z" fill-rule="evenodd"/>
<path d="M161.5 3.2l.3-.2v.6h.3v.2h-.3v1v.2h.3v.2a.41 .41 0 0 1-.5 0 .41 .41 0 0 1-.1-.5v-.9h-.2v-.2h.2z" fill-rule="evenodd"/>
<path d="M163.6 3.1a.53 .53 0 0 1 .8 .1 .53 .53 0 0 1-.3 .8l.4 .5 .1-.3h.3l-.2 .5 .3 .3-.2 .3-.3-.3a.71 .71 0 0 1-1.2 .1 .71 .71 0 0 1 .4-1.2l-.3-.5zM163.7 3.5a.3 .3 0 0 0 .5 0 .3 .3 0 0 0-.5 0zM163.6 4.2a.45 .45 0 0 0 0 .8 .45 .45 0 0 0 .7-.3l-.5-.6z" fill-rule="evenodd"/>
</g>
<path d="M64.8 6.5v2.3M98.9 3.6v2.3M126.8 6.6v2.2" fill="none" stroke="#000" stroke-width=".28"/>
<g fill="none" stroke="#de0000" stroke-width=".42">
<path d="M51.1 3l1 .1a1.4 1.4 0 0 1 .6 1.2l.7 2.5a.95 .95 0 0 0 1.1 .4h2.8M52.7 3.9h5.4l-.8 2.4h-4M80.1 3.6h2.8v1.7h1.7v4.2h-4.5zM81 7.1h2.8M81 6.2h2.8M81 8.1h2.8M82.9 3.6l1.7 1.7M115.1 5.5l-1.3-1.2-.1-.5-1.2-.7-.3 .3 .7 1.1 .5 .2 1.3 1.3M115.9 6l2.2 2.2v.3l-.5 .5h-.3l-2.2-2.2zM115.9 6l.7-.7a1.19 1.19 0 0 0 1.3-.3 1.19 1.19 0 0 0 .2-1.4l-.9 .9-.4-.5 .8-.8a1.19 1.19 0 0 0-1.4 .1 1.19 1.19 0 0 0-.2 1.4l-3.8 3.7v.3l.3 .3h.3l2.3-2.2M143.2 3.2l.4-.2h6l.4 .2v4.4l-.2 .4-.9 .1v1.3l-1.4-1.3h-3.9l-.4-.3zM145.4 5.8l.4-.1h1.6a.61 .61 0 0 1 .6 .6v1h-2.8v-1z"/>
<path d="M145.8 6.5v.8M147.3 6.5v.8"/>
<circle cx="53.9" cy="8.4" r=".49"/>
<circle cx="56.7" cy="8.4" r=".49"/>
<circle cx="146.6" cy="4.5" r=".75"/>
</g>
<path d="M0 261.4h215.9v18h-215.9z" fill-rule="evenodd" fill="#fff"/>
<path d="M23.8 262.9l3.4 6h-6.9z" fill="#231f20"/>
<path d="M22.1 267.7h1.3l-.4 .5h-.3a.55 .55 0 0 1-.6-.5z" fill-rule="evenodd" fill="#fff"/>
<path d="M22.1 267.7h1.3l-.4 .5h-.3a.55 .55 0 0 1-.6-.5z" fill="none" stroke="#231f20" stroke-width=".34"/>
<path d="M22.1 267.7h1.3l-.4 .5h-.5zM23.7 265.9h.1M23.7 264.9v1z" fill="none" stroke="#fff" stroke-width=".34"/>
<circle cx="23.7" cy="264.9" r=".17" fill="#fff"/>
<path d="M22.6 265.8h.1M22.6 265.8h2.3z" fill="none" stroke="#fff" stroke-width=".34"/>
<circle cx="24.9" cy="265.8" r=".17" fill="#fff"/>
<path d="M24 267.7h.1" fill="none" stroke="#fff" stroke-width=".34"/>
<path d="M24.7 265.8l-.7 1.9z" fill="#fff"/>
<path d="M24.7 265.8l-.7 1.9z" fill="none" stroke="#fff" stroke-width=".34"/>
<path d="M24.7 265.8l.7 1.9z" fill="#fff"/>
<path d="M24.7 265.8l.7 1.9zM25.3 267.7h.1" fill="none" stroke="#fff" stroke-width=".34"/>
<circle cx="22.1" cy="267.7" r=".17" fill="#fff"/>
<path d="M22.8 265.8l-.7 1.9zM22.8 265.8l.6 1.9z" fill="none" stroke="#fff" stroke-width=".34"/>
<circle cx="23.4" cy="267.7" r=".17" fill="#fff"/>
<path d="M24.1 267.7h1.3a.65 .65 0 0 1-.6 .5 .65 .65 0 0 1-.7-.5z" fill-rule="evenodd" fill="#fff"/>
<path d="M24.1 267.7h1.3a.65 .65 0 0 1-.6 .5 .65 .65 0 0 1-.7-.5z" fill="none" stroke="#231f20" stroke-width=".34"/>
<path d="M24 267.7h.1M24.1 267.7h1.3l-.4 .5h-.5z" fill="none" stroke="#fff" stroke-width=".34"/>
<circle cx="25.4" cy="267.7" r=".17" fill="#fff"/>
<path d="M19 261.7h177.8" fill="none" stroke="#000" stroke-width=".53"/>
<text font-size="5.3" x="45.6" y="31.2">TLV755P 500mA, Low-I , Small-Size, Low-Dropout Regulator</text>
<g font-size="4.2">
<text x="20" y="41.2">1 Features</text>
<text x="111.1" y="41.2">3 Description</text>
<text x="20" y="123.5">2 Applications</text>
</g>
<text font-size="4" x="92.8" y="32.2">Q</text>
<g font-size="3.5">
<text x="20" y="47.7">•</text>
<text x="25" y="47.7">SOT-23-5 package with 60.3°C/W R</text>
<text x="87" y="47.7">available</text>
<text x="111.1" y="47.7">The TLV755P is an ultra-small, low quiescent current,</text>
<text x="20" y="52">•</text>
<text x="25" y="52">Input voltage range: 1.45V to 5.5V</text>
<text x="111.1" y="52">low-dropout</text>
<text x="132.2" y="52">regulator</text>
<text x="148.8" y="52">(LDO)</text>
<text x="161.1" y="52">that</text>
<text x="169.7" y="52">sources</text>
<text x="184.7" y="52">500mA</text>
<text x="20" y="56.2">•</text>
<text x="25" y="56.2">Low I : 25μA (typical)</text>
<text x="111.1" y="56.2">with</text>
<text x="120.4" y="56.2">good</text>
<text x="131.3" y="56.2">line</text>
<text x="139.9" y="56.2">and</text>
<text x="148.8" y="56.2">load</text>
<text x="158.5" y="56.2">transient</text>
<text x="175.1" y="56.2">performance.</text>
<text x="20" y="60.4">•</text>
<text x="25" y="60.4">Low dropout:</text>
<text x="25" y="65.2">–</text>
<text x="30" y="65.2">238mV (maximum) at 500mA (3.3V</text>
<text x="90.9" y="65.2">)</text>
<text x="111.1" y="60.4">The</text>
<text x="111.1" y="64.7">applications by supporting an input voltage range</text>
<text x="119.7" y="60.4">TLV755P</text>
<text x="136.6" y="60.4">is</text>
<text x="141.7" y="60.4">optimized</text>
<text x="159.3" y="60.4">for a</text>
<text x="170.3" y="60.4">wide</text>
<text x="180.1" y="60.4">variety</text>
<text x="193" y="60.4">of</text>
<text x="20" y="69.4">•</text>
<text x="25" y="69.4">Output accuracy: 1% (maximum at 85°C)</text>
<text x="111.1" y="68.9">from 1.45V to 5.5V. To minimize cost and solution</text>
<text x="20" y="73.7">•</text>
<text x="20" y="77.9">•</text>
<text x="25" y="73.7">Built-in soft-start with monotonic V</text>
<text x="25" y="77.9">Foldback current limit</text>
<text x="84.9" y="73.7">rise</text>
<text x="111.1" y="77.4">ranging</text>
<text x="111.1" y="73.1">size, the device is offered in fixed output voltages</text>
<text x="125.8" y="77.4">from</text>
<text x="135.8" y="77.4">0.6V</text>
<text x="146" y="77.4">to</text>
<text x="151.8" y="77.4">5V</text>
<text x="159.1" y="77.4">to</text>
<text x="164.9" y="77.4">support</text>
<text x="179.6" y="77.4">the</text>
<text x="187.5" y="77.4">lower</text>
<text x="20" y="82.1">•</text>
<text x="25" y="82.1">Active output discharge</text>
<text x="111.1" y="81.6">core voltages of modern microcontrollers (MCUs).</text>
<text x="20" y="86.4">•</text>
<text x="25" y="86.4">High PSRR: 46dB at 100kHz</text>
<text x="111.1" y="85.8">Additionally, the TLV755P has a low I</text>
<text x="177.3" y="85.8">with enable</text>
<text x="20" y="90.6">•</text>
<text x="20" y="94.8">•</text>
<text x="25" y="90.6">Stable with a 1µF ceramic output capacitor</text>
<text x="25" y="94.8">Packages:</text>
<text x="111.1" y="90.1">functionality to minimize standby power. This device</text>
<text x="111.1" y="94.3">features an internal soft-start to lower inrush current,</text>
<text x="25" y="99.6">–</text>
<text x="30" y="99.6">2.9mm × 2.8mm SOT-23-5 (DBV)</text>
<text x="111.1" y="98.5">thus providing a controlled voltage to the load and</text>
<text x="25" y="103.8">–</text>
<text x="30" y="103.8">2.9mm × 2.8mm SOT-23-5 (DYD) with thermal</text>
<text x="111.1" y="102.8">minimizing the input voltage drop during start up.</text>
<text x="111.1" y="107">When shutdown, the device actively pulls down the</text>
<text x="25" y="112.3">–</text>
<text x="30" y="108">pad</text>
<text x="30" y="112.3">1mm × 1mm X2SON-4 (DQN)</text>
<text x="111.1" y="111.2">output to quickly discharge the outputs and provide a</text>
<text x="25" y="116.5">–</text>
<text x="30" y="116.5">2mm × 2mm WSON-6 (DRV)</text>
<text x="111.1" y="115.5">known start-up state.</text>
<text x="111.1" y="121.8">The TLV755P is stable with small ceramic output</text>
<text x="20" y="130.1">•</text>
<text x="111.1" y="126">capacitors allowing for a small overall solution size.</text>
<text x="111.1" y="130.3">A precision band-gap and error amplifier provides</text>
<text x="20" y="134.3">•</text>
<text x="111.1" y="134.5">a</text>
<text x="116.3" y="134.5">typical</text>
<text x="129.5" y="134.5">accuracy</text>
<text x="146.8" y="134.5">of</text>
<text x="153" y="134.5">1%.</text>
<text x="162.2" y="134.5">All</text>
<text x="169.4" y="134.5">device</text>
<text x="182.8" y="134.5">versions</text>
<text x="20" y="138.5">•</text>
<text x="20" y="142.8">•</text>
<text x="111.1" y="138.7">have integrated thermal shutdown, current limit, and</text>
<text x="111.1" y="143">undervoltage lockout (UVLO). The TLV755P has an</text>
<text x="20" y="147">•</text>
<text x="111.1" y="147.2">internal foldback current limit that helps reduce the</text>
<text x="20" y="151.2">•</text>
<text x="20" y="155.5">•</text>
<text x="111.1" y="151.4">thermal dissipation during short-circuit events.</text>
<text x="111.1" y="157.8">The</text>
<text x="119.9" y="157.8">TLV755</text>
<text x="134.7" y="157.8">is</text>
<text x="139.9" y="157.8">available</text>
<text x="156.5" y="157.8">in</text>
<text x="161.9" y="157.8">the</text>
<text x="169.5" y="157.8">popular</text>
<text x="183.9" y="157.8">WSON,</text>
<text x="111.1" y="166.3">packages.</text>
<text x="111.1" y="162">X2SON,</text>
<text x="127.3" y="162">and</text>
<text x="130.7" y="166.3">This</text>
<text x="136.4" y="162">SOT23-5</text>
<text x="140.8" y="166.3">device</text>
<text x="153.9" y="162">(DRV,</text>
<text x="154.4" y="166.3">is</text>
<text x="160.4" y="166.3">also</text>
<text x="166.3" y="162">DQN,</text>
<text x="170.3" y="166.3">available</text>
<text x="178.4" y="162">and</text>
<text x="187.5" y="162">DBV)</text>
<text x="187.7" y="166.3">in</text>
<text x="193.9" y="166.3">a</text>
<text x="111.1" y="170.5">thermally enhanced SOT23-5 (DYD) package with</text>
<text x="111.1" y="179">thermal resistance compared to a standard SOT23-5</text>
<text x="111.1" y="174.7">a</text>
<text x="115.6" y="174.7">thermal</text>
<text x="129.8" y="174.7">pad</text>
<text x="138.2" y="174.7">that</text>
<text x="146.6" y="174.7">provides</text>
<text x="162.4" y="174.7">significantly</text>
<text x="183.1" y="174.7">reduced</text>
<text x="111.1" y="183.2">package.</text>
<text x="136.2" y="189.5">Package Information</text>
<text x="46.3" y="194.9">Typical Application</text>
<text x="46.5" y="250.5">Start-Up Waveform</text>
</g>
<g font-size="3.5" fill="#00f">
<text x="25" y="130.1">Set-top boxes, TV, and gaming consoles</text>
<text x="25" y="134.3">Portable and battery-powered equipment</text>
<text x="25" y="138.5">Desktops, notebooks, and ultrabooks</text>
<text x="25" y="142.8">Tablets and remote controls</text>
<text x="25" y="147">White goods and appliances</text>
<text x="25" y="151.2">Grid infrastructure and protection relays</text>
<text x="25" y="155.5">Camera modules and image sensors</text>
</g>
<text font-size="3.2" fill="#00f" x="183.7" y="21.1">TLV755P</text>
<g font-size="2.8">
<text x="56.5" y="171.7">TLV755P</text>
<text x="114.9" y="194">PART NUMBER</text>
<text x="145.3" y="194">PACKAGE</text>
<text x="170" y="194">PACKAGE SIZE</text>
<text x="140.2" y="198.9">DQN (X2SON, 4)</text>
<text x="140.2" y="203.8">DBV (SOT-23, 5)</text>
<text x="168.4" y="198.9">1mm × 1mm</text>
<text x="168.4" y="203.8">2.9mm × 2.8mm</text>
<text x="111.9" y="206.3">TLV755P</text>
<text x="140.2" y="208.7">DYD (SOT-23, 5)</text>
<text x="168.4" y="208.7">2.9mm × 2.8mm</text>
<text x="140.2" y="213.7">DRV (WSON, 6)</text>
<text x="168.4" y="213.7">2mm × 2mm</text>
<text x="111.1" y="220.5">(1)</text>
<text x="118.6" y="220.5">For more information, see the Mechanical, Packaging, and</text>
<text x="111.1" y="227.2">(2)</text>
<text x="118.6" y="227.2">The package size (length × width) is a nominal value and</text>
<text x="118.6" y="230.6">includes pins, where applicable.</text>
<text x="27.9" y="265.5">An IMPORTANT NOTICE at the end of this data sheet addresses availability, warranty, changes, use in safety-critical applications,</text>
<text x="27.9" y="268.9">intellectual property matters and other important disclaimers. PRODUCTION DATA.</text>
</g>
<text font-size="2.8" fill="#00f" x="118.6" y="223.8">Orderable Information.</text>
<g font-size="2.6">
<text x="81.5" y="48.4">θJA</text>
<text x="33.4" y="56.9">Q</text>
<text x="85.3" y="65.9">OUT</text>
<text x="78.3" y="74.4">OUT</text>
<text x="173.5" y="86.5">Q</text>
</g>
<g font-size="2.5">
<text x="125.6" y="24.3">SBVS320D – NOVEMBER 2017 – REVISED SEPTEMBER 2024</text>
<text x="51.7" y="165.4">IN</text>
<text x="68.1" y="165.4">OUT</text>
<text x="40.1" y="171.9">C</text>
<text x="88.3" y="171.9">C</text>
<text x="51.7" y="177.7">EN</text>
<text x="67.8" y="177.7">GND</text>
<text x="43.6" y="182.5">ON</text>
<text x="37.2" y="187.5">OFF</text>
</g>
<g font-size="2.1" fill="#00f">
<text x="159.2" y="193">(1)</text>
<text x="191" y="193">(2)</text>
</g>
<g font-size="2">
<text x="32.5" y="201.3">7</text>
<text x="55.2" y="203.6">V</text>
<text x="65.5" y="203.6">V</text>
<text x="74.1" y="203.6">V</text>
<text x="83.3" y="203.6">I</text>
<text x="89.1" y="201.3">175</text>
<text x="32.5" y="206.7">6</text>
<text x="89.1" y="206.7">150</text>
<text x="32.5" y="212.2">5</text>
<text x="89.1" y="212.2">125</text>
<text x="32.5" y="217.7">4</text>
<text x="89.1" y="217.7">100</text>
<text x="30.7" y="224.7" transform="rotate(-90 30.7 224.7)">Voltage (V)</text>
<text x="32.5" y="223.1">3</text>
<text x="89.1" y="223.1">75</text>
<text x="32.5" y="228.6">2</text>
<text x="89.1" y="228.6">50</text>
<text x="95.6" y="228.7" transform="rotate(-90 95.6 228.7)">Output Current (mA)</text>
<text x="32.5" y="239.5">0</text>
<text x="32.5" y="234">1</text>
<text x="89.1" y="239.5">0</text>
<text x="89.1" y="234">25</text>
<text x="33.9" y="241.8">0</text>
<text x="38.5" y="241.8">0.2</text>
<text x="43.8" y="241.8">0.4</text>
<text x="49.2" y="241.8">0.6</text>
<text x="54.6" y="241.8">0.8</text>
<text x="56.9" y="244">Time (ms)</text>
<text x="60.8" y="241.8">1</text>
<text x="65.4" y="241.8">1.2</text>
<text x="70.7" y="241.8">1.4</text>
<text x="76.1" y="241.8">1.6</text>
<text x="81.5" y="241.8">1.8</text>
<text x="87.7" y="241.8">2</text>
</g>
<g font-size="1.6">
<text x="41.9" y="172.3">IN</text>
<text x="90.1" y="172.2">OUT</text>
</g>
<g font-size="1.5">
<text x="56.6" y="203.9">OUT</text>
<text x="66.8" y="203.9">IN</text>
<text x="75.4" y="203.9">EN</text>
<text x="83.8" y="203.9">OUT</text>
</g>
</svg>
